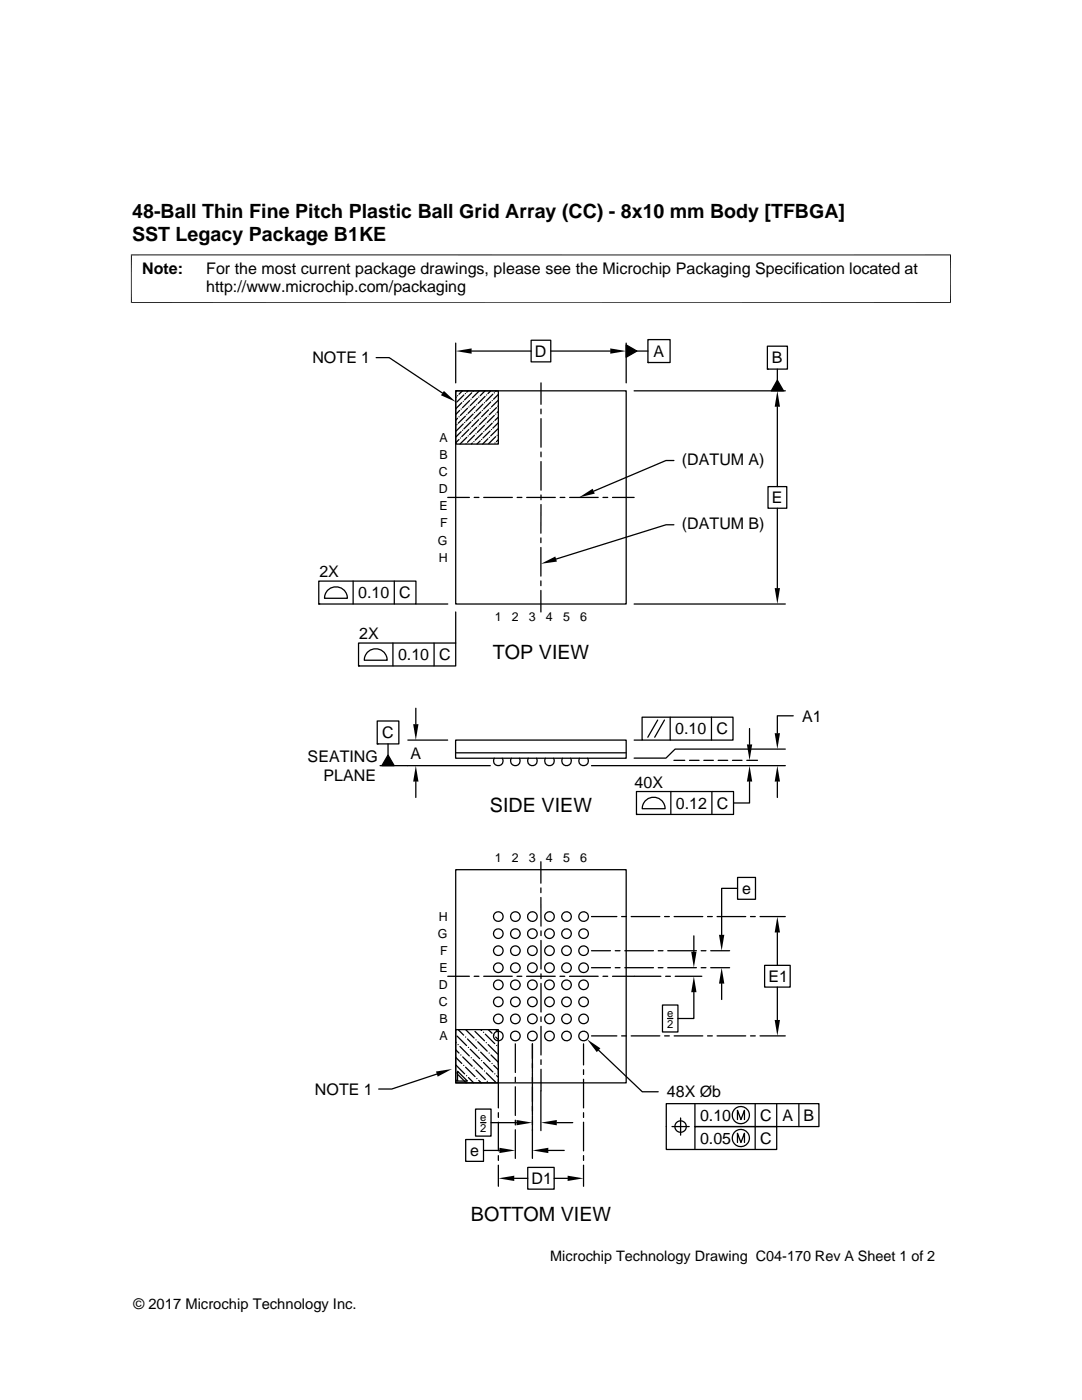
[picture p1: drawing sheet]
<svg xmlns="http://www.w3.org/2000/svg" width="216mm" height="279mm" viewBox="0 0 216 279" stroke-linecap="round" stroke-linejoin="round" font-family="sans-serif">
<g fill="none" stroke="#000" stroke-width=".25">
<path d="M75.1 71.4h2.6l10.6 7M90.9 78h8.5v10.6h-8.5zM90.9 78h34v42.5h-34zM90.9 68.5v7.9M91 79.2l-.1 .1M91.1 78l-.2 .2M91.3 79h.1M92.3 78l-.7 .7M92.6 78.8l-1.4 1.4M92.9 78.5h.1M93.4 78l-.3 .3M93.7 79.9l-1.4 1.5"/>
<path d="M94 79.7h.1M94.1 70.1h11.9M94.1 78.4l-1.4 1.4M94.4 78.1h.1M95.2 79.5l-1.4 1.4M95.5 79.2h.1M95.7 78l-1.4 1.4M96.8 78l-1 1M96.8 79.1l-1.4 1.4M97.1 78.8h.1M97.9 78l-.5 .5M98.2 79.9h.1"/>
<path d="M98.3 78.7l-1.4 1.4M98.6 78.4h.1M99 78l-.1 .1M99.4 79.9l-1.3 1.3M99.4 78.7l-.9 1M106 67.9h3.9v4.3h-3.9zM107.9 76.4v4.3M109.9 70.1h11.9M124.9 68.8l2.2 1.3-2.2 1.2zM124.9 68.5v7.9M126.5 78h30.2M127.1 70.1h2.2"/>
<path d="M129.3 67.8h4.4v4.5h-4.4zM129.3 72.3h.1M153.1 69.1h4v4.6h-4zM153.1 73.7h.1M155.1 75.9l1.2 2.1h-2.4zM155.1 73.7v2.2M89.3 99.3h4.4M91.2 84.8h.1M91.3 83.5l-.4 .4M91.6 87.7l-.7 .7M91.6 83.2h.1M91.7 81.9l-.8 .8"/>
<path d="M91.9 87.4h.1M92 86.1l-1.1 1.1M92 81.6h.1M92.1 80.4l-1.2 1.2M92.3 85.9h.1M92.4 84.6l-1.4 1.4M92.4 80.1h.1M92.7 84.3h.1M92.9 83.1l-1.5 1.4M93 88.6h.1M93.1 87.3l-1.3 1.3M93.1 82.8h.1"/>
<path d="M93.3 81.5l-1.4 1.4M93.4 87h.1M93.6 85.7l-1.5 1.4M93.6 81.2h.1M93.8 85.4h.1M94 84.2l-1.4 1.4M94.3 88.4l-.3 .2M94.3 83.9h.1M94.4 82.6l-1.4 1.4M94.6 88.1h.1M94.6 99.3h1M94.7 86.9l-1.4 1.4"/>
<path d="M94.7 82.3h.1M94.8 81.1l-1.4 1.4M95 86.6h.1M95.1 85.3l-1.4 1.4M95.1 80.8h.1M95.4 85h.1M95.5 83.8l-1.4 1.4M95.8 88l-.6 .6M95.8 83.5h.1M95.9 82.2l-1.3 1.4M96.1 87.7h.1M96.2 86.4l-1.4 1.4"/>
<path d="M96.2 81.9h.1M96.4 80.6l-1.4 1.5M96.5 86.1h.1M96.5 99.3h5.7M96.7 84.9l-1.5 1.4M96.7 80.4h.1M96.9 84.6h.1M97.1 83.3l-1.4 1.5M97.4 87.6l-1.1 1M97.4 83.1h.1M97.5 81.8l-1.4 1.4M97.6 87.3h.1"/>
<path d="M97.8 86l-1.4 1.4M97.8 81.5h.1M97.9 80.2l-1.4 1.4M98.1 85.7h.1M98.2 84.5l-1.4 1.4M98.5 84.2h.1M98.6 82.9l-1.4 1.4M98.8 88.4h.1M98.9 87.1l-1.4 1.5M98.9 82.6h.1M99.1 81.4l-1.5 1.4M99.2 86.9h.1"/>
<path d="M99.3 85.6l-1.4 1.4M99.3 81.1h.1M99.4 87.8l-.3 .3M99.4 84.4l-1.1 1M99.4 83.2l-.6 .7M99.4 82.1l-.2 .2M103.2 99.3h.9M105.1 99.3h5.7M107.9 81.6v1M107.9 83.5v5.8M107.9 90.2v1M107.9 92.1v5.7"/>
<path d="M107.9 98.8v.9M111.8 99.3h.9M113.7 99.3h5.7M120.3 99.3h1M122.2 99.3h4.3M134.5 91.9h-1.6l-14.4 6.1M153.2 97.1h3.8v4.3h-3.8zM155.1 81.2v15.9M63.6 116h19.4v4.5h-19.4zM65.5 117.7a2.3 2.3 0 0 1 2.5-.4 2.3 2.3 0 0 1 1.3 2.1h-4.6l.4-1.2zM70.5 116v4.5M78.7 116v4.5"/>
<path d="M107.9 107.4v.9M107.9 109.3v5.7M107.9 115.9v1M107.9 117.8v4.3M107.9 100.7v5.7M134.5 104.7h-1.6l-21.9 6.9M155.1 101.4v16M63.6 120.5h.1M71.5 128.3h19.4v4.6h-19.4zM71.5 132.9h.1M73.5 130a2.29 2.29 0 0 1 2.4-.3 2.29 2.29 0 0 1 1.4 2.1h-4.6l.3-1.2zM78.4 128.3v4.6"/>
<path d="M83 120.5h6.3M86.6 128.3v4.6M90.9 122.1v6.2M126.5 120.5h30.2M75.3 143.9h4.3v4.6h-4.3zM75.3 148.5h.1M77.4 148.5v2.2M77.4 150.7l1.3 2.1h-2.5zM81.4 147.7h7.9M83 141.4v3.1M83 156v3.2M90.9 147.7h34v3.6h-34z"/>
<path d="M90.9 150.2h34M97.8 152.8h-22M98.6 151.3a.95 .95 0 0 0 .8 1.5 .95 .95 0 0 0 .8-1.5M102 151.3a.95 .95 0 0 0 .8 1.5 .95 .95 0 0 0 .8-1.5M105.4 151.3a.96 .96 0 0 0 .8 1.5 .96 .96 0 0 0 .8-1.5M108.8 151.3a.96 .96 0 0 0 .8 1.5 .96 .96 0 0 0 .8-1.5M112.2 151.3a.95 .95 0 0 0 .8 1.5 .95 .95 0 0 0 .8-1.5M115.7 151.3a.95 .95 0 0 0 .7 1.5 .95 .95 0 0 0 .8-1.5M118 152.8h38.7M126.5 147.7h1.6M127 158h19.4v4.5h-19.4zM128.1 143.1h18.2v4.6h-18.2z"/>
<path d="M128.9 159.7a2.29 2.29 0 0 1 2.5-.4 2.29 2.29 0 0 1 1.3 2.1h-4.6l.4-1.2zM131.2 143.7l-1.9 3.4M132.6 143.7l-2 3.4M133.7 143.1v4.6M133.9 158v4.5M134.5 151.7h2.1M137.6 151.7h1.9M140.4 151.7h1.9M142 143.1v4.6M142 158v4.5M143.3 151.7h1.9M146.2 151.7h1.9"/>
<path d="M149 151.7h2.2M149.6 156v4.3h-3.2M149.6 145.4v3.2M155.1 156v3.2M156.7 149.5h-22l-1.8 1.8h-6.4M158.3 142.9h-3.2v3.4M90.9 173.6h34v42.5h-34zM107.9 179.1v5.7M107.9 172v4.3M107.9 177.2v1M127 162.5h.1M147.2 177.3h-3.2v9.3"/>
<path d="M147.2 175.1h3.5v4.4h-3.5zM89.3 194.8h4.4M94.6 194.8h1M96.5 194.8h5.7M103.2 194.8h.9M105.1 194.8h5.7M107.9 185.8v.9M107.9 187.7v5.7M107.9 194.4v.9M107.9 196.3v5.7M111.7 194.8h1M113.6 194.8h5.8"/>
<path d="M118 182.9h5.1M118 189.7h3.8M118 193.1h3.8M120.3 194.8h1M122.8 189.7h.9M122.8 193.1h.9M124 182.9h1M124.7 189.7h5.7M124.7 193.1h5.7M125.9 182.9h5.8M131.3 189.7h1M131.3 193.1h1"/>
<path d="M131.9 194.8h-9.7M132.6 182.9h1M132.8 194.8h1M133.2 189.7h5.8M133.2 193.1h5.8M134.5 182.9h5.7M134.7 194.8h5.3M138.5 198v5.3h-3.2M138.5 186.8v3.1M139.9 189.7h1M139.9 193.1h1M141.2 182.9h.9"/>
<path d="M141.8 189.7h3.8M141.8 193.1h3.8M143.1 182.9h5.7M144 196.3v3.2M149.8 182.9h.9M151.7 182.9h5M152.6 192.7h5.1v4.3h-5.1zM155.1 186.1v6.6M155.1 197v6.6M87.2 214.4l-9 2.9h-2.6M90.9 215.5l.3 .3M90.9 212.5l1.8 1.8"/>
<path d="M90.9 211l1.2 1.2M90.9 209.5l.7 .7M90.9 208l.1 .1M90.9 205.5h8.5v10.6h-8.5zM91 214.1h.1M91.2 206.8l1.9 1.9M91.3 213.8l2 2h-2zM91.4 214.5l1.6 1.6M91.4 208.5h.1M91.4 205.5l1.1 1.1M91.8 208.9l1.8 1.8M91.9 210.5h.1"/>
<path d="M92.3 210.9l1.9 1.9M92.5 212.6h.1M92.9 213l1.9 1.9M92.9 207h.1M92.9 205.5l1.7 1.7M93.1 214.7h.1M93.3 207.3l1.8 1.9M93.5 215.1l1 1M93.5 209h.1M93.8 209.4l1.9 1.9M94 211.1h.1M94.4 211.5l1.9 1.9"/>
<path d="M94.6 213.2h.1M94.8 205.8l1.9 1.9M95 213.6l1.8 1.8M95 207.5h.1M95.1 215.2h.1M95.3 207.9l1.9 1.9M95.5 215.6l.5 .5M95.5 209.6h.1M95.9 210l1.9 1.9M95.9 205.5l.2 .2M96.1 211.7h.1M96.5 212l1.8 1.9"/>
<path d="M96.5 206h.1M96.7 213.7h.1M96.8 206.4l1.9 1.9M97 214.1l1.9 1.9M97 208.1h.1M97.2 215.8h.1M97.4 208.5l1.9 1.9M97.4 205.5l.8 .7M97.6 210.2h.1M98 210.5l1.4 1.5M98.2 212.2h.1M98.5 212.6l.9 .9v.9"/>
<path d="M98.5 206.6h.1M98.7 214.3h.1M98.9 207l.5 .5M98.9 205.5l.5 .5M99.1 214.7l.3 .3M99.1 208.7h.1M99.4 208.3v4.2M99.4 215.4v5.7M102.8 208.3v5.7M102.8 215v.9M102.8 216.9v5.7M106.2 208.3v5.7"/>
<path d="M106.2 214.1v8.5M107.9 202.9v1M107.9 204.8v5.7M107.9 211.5v.9M107.9 213.4v12.2M116.4 208.3v4.2M116.4 213.5v.9M116.4 215.4v5.7M118 206.7h5.1M119.4 209.6l8.8 8.3h3.1M124 206.7h1M125.9 206.7h5.8"/>
<path d="M132.2 200.6h3.1v5.4h-3.1zM132.6 206.7h1M133.2 203.3h1.1M134.5 206.7h5.7M141.2 206.7h.9M143.1 206.7h5.7M149.8 206.7h.9M151.7 206.7h5M92.9 227.4h3.6v4.4h-3.6zM94.9 221.3h3.1v5.4h-3.1zM95.9 224h1.1M96.5 229.6h3.2"/>
<path d="M98 224h5.1M99.4 222.1v.9M99.4 224v5.7M99.4 230.6v1M99.4 232.5v4.2M102.6 235.2h2.7M102.8 223.6v.9M102.8 225.5v5.7M105.3 233h5.3v4.3h-5.3zM106.2 222.7v8.5M109.4 229.6h3.2M110.6 235.2h2.7"/>
<path d="M111.1 224h3.2M116.4 222.1v.9M116.4 224v5.7M116.4 230.6v1M116.4 232.5v4.2M134.1 224.8h3.4M135.8 223.1v3.4M138.7 220.3v4.5h16.3v4.6h-22.1v-9.1h30.5v4.5h-24.7v4.6M147.2 223.4v-1.8l.6 1.8 .7-1.8v1.8M147.2 228v-1.8l.6 1.8 .7-1.8v1.8M150.7 220.3v9.1M155 220.3v4.5"/>
<path d="M159.4 220.3v4.5"/>
<circle cx="99.4" cy="193.1" r=".96"/>
<circle cx="99.4" cy="196.5" r=".96"/>
<circle cx="99.4" cy="182.9" r=".96"/>
<circle cx="99.4" cy="186.3" r=".96"/>
<circle cx="99.4" cy="189.7" r=".96"/>
<circle cx="99.4" cy="199.9" r=".96"/>
<circle cx="102.8" cy="196.5" r=".96"/>
<circle cx="102.8" cy="193.1" r=".96"/>
<circle cx="102.8" cy="182.9" r=".96"/>
<circle cx="102.8" cy="186.3" r=".96"/>
<circle cx="102.8" cy="199.9" r=".96"/>
<circle cx="102.8" cy="189.7" r=".96"/>
<circle cx="106.2" cy="196.5" r=".96"/>
<circle cx="106.2" cy="193.1" r=".96"/>
<circle cx="106.2" cy="189.7" r=".96"/>
<circle cx="106.2" cy="182.9" r=".96"/>
<circle cx="106.2" cy="186.3" r=".96"/>
<circle cx="106.2" cy="199.9" r=".95"/>
<circle cx="109.6" cy="196.5" r=".96"/>
<circle cx="109.6" cy="193.1" r=".96"/>
<circle cx="109.6" cy="189.7" r=".96"/>
<circle cx="109.6" cy="182.9" r=".96"/>
<circle cx="109.6" cy="186.3" r=".96"/>
<circle cx="109.6" cy="199.9" r=".95"/>
<circle cx="113" cy="193.1" r=".96"/>
<circle cx="113" cy="196.5" r=".96"/>
<circle cx="113" cy="189.7" r=".96"/>
<circle cx="113" cy="186.3" r=".96"/>
<circle cx="113" cy="182.9" r=".96"/>
<circle cx="113.1" cy="199.9" r=".95"/>
<circle cx="116.5" cy="193.1" r=".96"/>
<circle cx="116.5" cy="196.5" r=".96"/>
<circle cx="116.5" cy="182.9" r=".96"/>
<circle cx="116.5" cy="186.3" r=".96"/>
<circle cx="116.5" cy="189.7" r=".96"/>
<circle cx="116.5" cy="199.9" r=".96"/>
<circle cx="99.4" cy="203.3" r=".96"/>
<circle cx="99.4" cy="206.8" r=".96"/>
<circle cx="102.8" cy="206.8" r=".96"/>
<circle cx="102.8" cy="203.3" r=".96"/>
<circle cx="106.2" cy="206.8" r=".96"/>
<circle cx="106.2" cy="203.3" r=".96"/>
<circle cx="109.6" cy="206.8" r=".96"/>
<circle cx="109.6" cy="203.3" r=".96"/>
<circle cx="113" cy="203.3" r=".96"/>
<circle cx="113" cy="206.8" r=".96"/>
<circle cx="116.5" cy="203.3" r=".96"/>
<circle cx="116.5" cy="206.8" r=".96"/>
<circle cx="135.8" cy="224.8" r="1.14"/>
<circle cx="147.8" cy="222.5" r="1.72"/>
<circle cx="147.8" cy="227.1" r="1.72"/>
</g>
<g fill="#000">
<path d="M88.6 78l2.3 2.2-2.9-1.3zM90.9 70.1l3.2-.6v1.1zM121.8 69.5l3.1 .6-3.1 .5zM124.9 68.8l2.2 1.3-2.2 1.2zM155.1 75.9l1.2 2.1h-2.4zM115.5 99.3l2.8-1.8 .4 1zM155.1 78l.5 3.2h-1zM107.9 112.5l2.9-1.4 .3 1zM154.6 117.4h1l-.5 3.1zM77.4 150.7l1.3 2.1h-2.5zM83 152.8l.5 3.2h-1.1zM82.4 144.5h1.1l-.5 3.2z"/>
<path d="M149.6 152.8l.5 3.2h-1.1zM149 148.6h1.1l-.5 3.1zM155.1 152.8l.5 3.2h-1zM154.6 146.3h1l-.5 3.2zM137.9 189.9h1.1l-.5 3.2zM138.5 194.8l.5 3.2h-1.1zM144 193.1l.5 3.2h-1zM143.5 186.6h1l-.5 3.1zM155.1 182.9l.5 3.2h-1zM87 213.8l3.2-.5-2.9 1.6zM117.1 207.4l2.7 1.8-.7 .8zM154.6 203.6h1l-.5 3.1z"/>
<path d="M99.7 229.1l3.1 .5-3.1 .5zM99.4 235.2l3.2-.6v1.1zM103.1 223.5l3.1 .5-3.1 .6zM106.2 229.6l3.2-.5v1zM107.9 224l3.2-.5v1.1zM113.3 234.6l3.1 .6-3.1 .5z"/>
</g>
<path d="M26.1 50.9h163.7M26.2 50.8v9.7M189.7 50.8v9.7M26.1 60.4h163.7" fill="none" stroke="#000" stroke-width=".2"/>
<g font-size="3.9">
<text x="26.4" y="43.5">48-Ball Thin Fine Pitch Plastic Ball Grid Array (CC) - 8x10 mm Body [TFBGA]</text>
<text x="26.4" y="48">SST Legacy Package B1KE</text>
<text x="98.3" y="131.5">TOP VIEW</text>
<text x="97.8" y="162.1">SIDE VIEW</text>
<text x="93.9" y="243.7">BOTTOM VIEW</text>
</g>
<g font-size="3.2">
<text x="28.4" y="54.6">Note:</text>
<text x="41.1" y="58.3">http://www.microchip.com/packaging</text>
<text x="41.1" y="54.6">For the most current package drawings, please see the Microchip Packaging Specification located at</text>
<text x="106.7" y="71.2">D</text>
<text x="130.4" y="71.2">A</text>
<text x="62.3" y="72.5">NOTE 1</text>
<text x="154" y="72.5">B</text>
<text x="136.1" y="92.7">(DATUM A)</text>
<text x="154" y="100.4">E</text>
<text x="136.1" y="105.5">(DATUM B)</text>
<text x="63.7" y="115.2">2X</text>
<text x="71.5" y="119.4">0.10</text>
<text x="79.7" y="119.4">C</text>
<text x="71.7" y="127.6">2X</text>
<text x="79.4" y="131.7">0.10</text>
<text x="87.6" y="131.8">C</text>
<text x="160.1" y="144">A1</text>
<text x="76.3" y="147.3">C</text>
<text x="134.7" y="146.5">0.10</text>
<text x="142.9" y="146.6">C</text>
<text x="61.4" y="152.1">SEATING</text>
<text x="64.6" y="155.8">PLANE</text>
<text x="81.9" y="151.4">A</text>
<text x="126.6" y="157.2">40X</text>
<text x="134.9" y="161.4">0.12</text>
<text x="143" y="161.4">C</text>
<text x="148.1" y="178.4">e</text>
<text x="153.3" y="196">E1</text>
<text x="62.8" y="218.5">NOTE 1</text>
<text x="133.1" y="219">48X Øb</text>
<text x="139.7" y="223.7">0.10</text>
<text x="151.7" y="223.7">C</text>
<text x="156.1" y="223.7">A</text>
<text x="160.3" y="223.7">B</text>
<text x="93.8" y="230.7">e</text>
<text x="139.7" y="228.3">0.05</text>
<text x="151.7" y="228.3">C</text>
<text x="106.1" y="236.3">D1</text>
</g>
<g font-size="2.9">
<text x="109.8" y="251.7">Microchip Technology Drawing C04-170 Rev A Sheet 1 of 2</text>
<text x="26.6" y="261.3">© 2017 Microchip Technology Inc.</text>
</g>
<g font-size="2.5">
<text x="87.7" y="88.2">A</text>
<text x="87.5" y="95.1">C</text>
<text x="87.7" y="91.7">B</text>
<text x="87.5" y="98.4">D</text>
<text x="87.7" y="101.9">E</text>
<text x="87.8" y="105.3">F</text>
<text x="87.4" y="108.7">G</text>
<text x="87.5" y="112.1">H</text>
<text x="98.7" y="123.9">1</text>
<text x="102.1" y="123.9">2</text>
<text x="105.5" y="123.9">3</text>
<text x="108.9" y="123.9">4</text>
<text x="112.4" y="123.9">5</text>
<text x="115.8" y="123.9">6</text>
<text x="98.7" y="172">1</text>
<text x="102.1" y="172">2</text>
<text x="105.5" y="172">3</text>
<text x="108.9" y="172">4</text>
<text x="112.4" y="172">5</text>
<text x="115.8" y="172">6</text>
<text x="87.5" y="183.8">H</text>
<text x="87.4" y="187.2">G</text>
<text x="87.8" y="190.6">F</text>
<text x="87.5" y="197.4">D</text>
<text x="87.7" y="194">E</text>
<text x="87.5" y="200.8">C</text>
<text x="87.7" y="207.6">A</text>
<text x="87.7" y="204.2">B</text>
</g>
<g font-size="2.2">
<text x="133.1" y="203">e</text>
<text x="133.1" y="205.1">2</text>
<text x="95.8" y="223.8">e</text>
<text x="95.8" y="225.9">2</text>
</g>
</svg>
